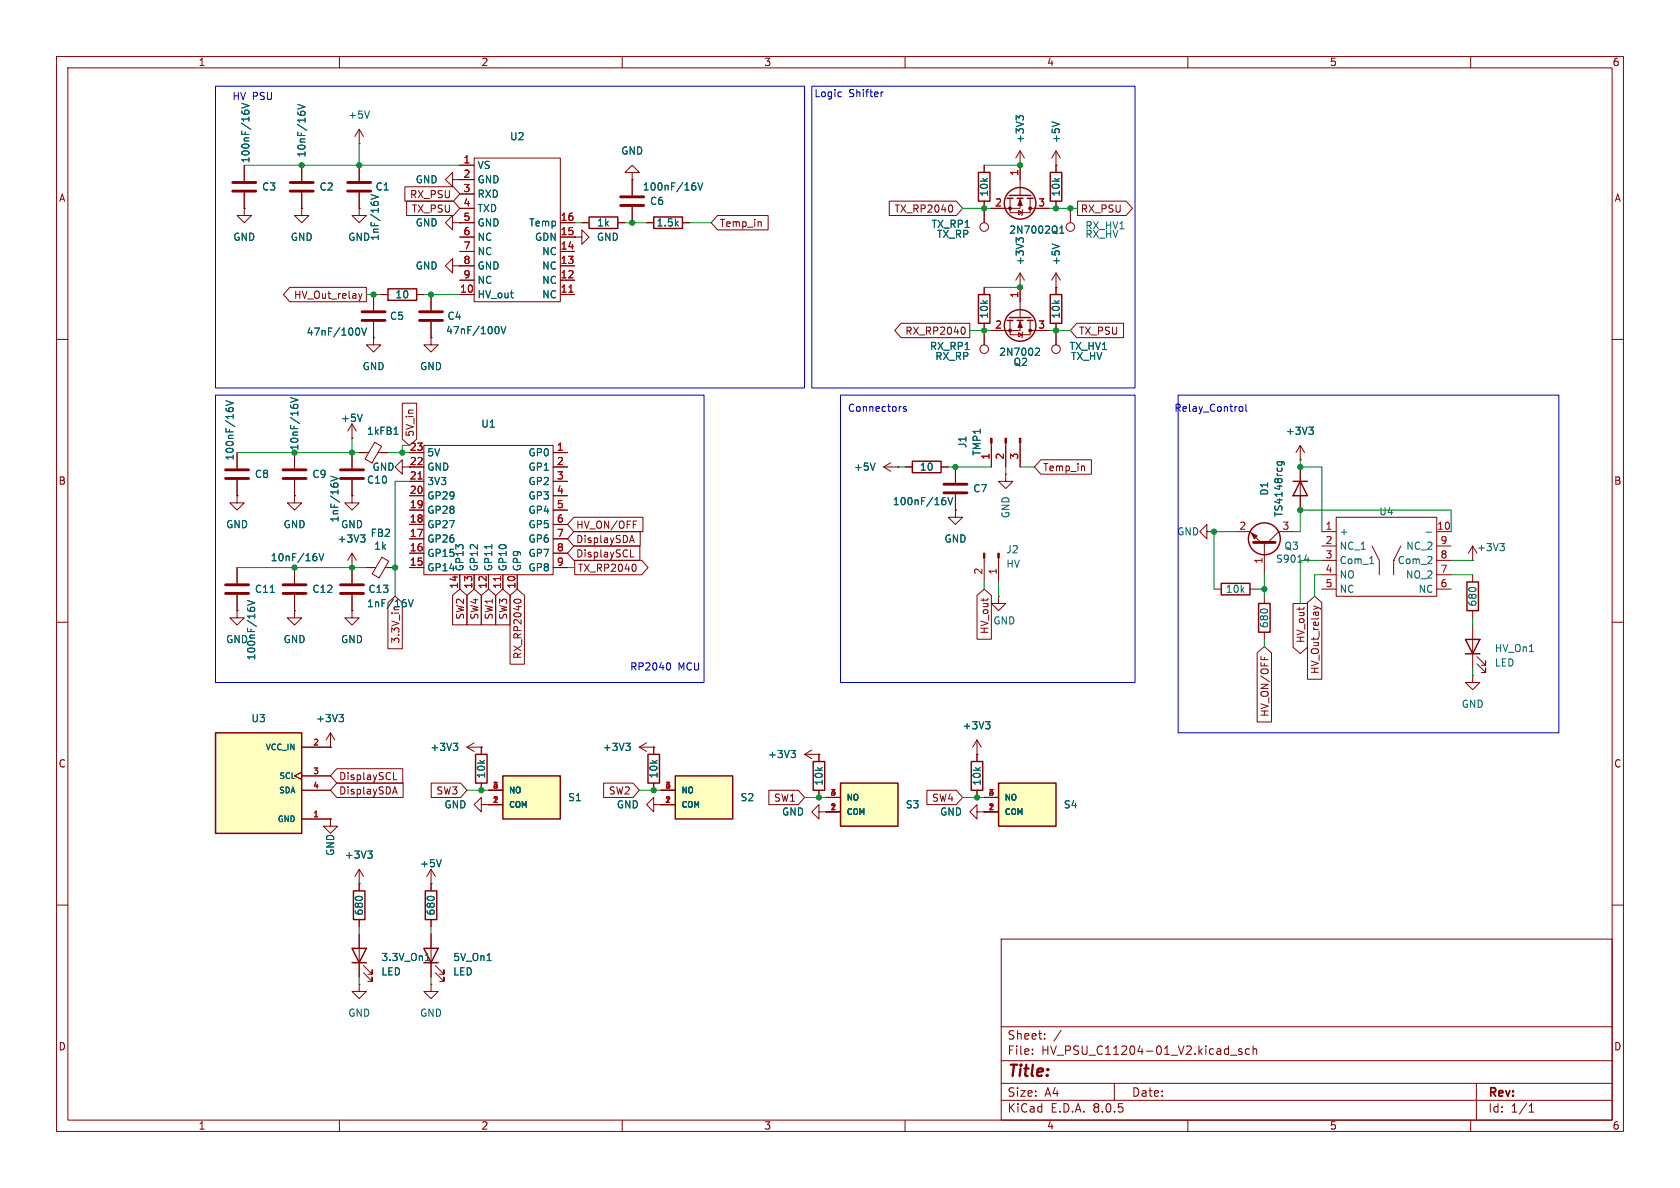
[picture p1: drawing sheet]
<svg xmlns="http://www.w3.org/2000/svg" width="297mm" height="210mm" viewBox="0 0 297 210" stroke-linecap="round" stroke-linejoin="round" font-family="sans-serif">
<g fill="none" stroke="#840000" stroke-width=".18">
<path d="M10 10h277v190h-277zM12 12h273v186h-273zM60 10v2M110 10v2M160 10v2M210 10v2M260 10v2M53.3 36.8v1.3h1.3l-1.3 1.3-1.2-1.3h1.2M53.3 36.8h.1M80 39.4v-1.3l-1.3 1.3 1.3 1.2v-1.2h1.3M81.3 39.4h.1M10 60h2"/>
<path d="M67.3 52.1h1.3M73.7 52.1h1.2M80 47v-1.3l-1.3 1.3 1.3 1.3v-1.3h1.3M81.3 47h.1M285 60h2M175.3 78.3v4.3M177.8 78.3v4.3M180.3 78.3v4.3M156.2 82.6l1.3 .7M156.2 82.6h2.5M157.5 81.8l-1.3 .8M158.7 82.6h.1"/>
<path d="M160 82.6h1.3M166.4 82.6h1.2M174 98.7v4.2M176.5 98.7v4.2M177.8 83.8v1.3h1.3l-1.3 1.3-1.3-1.3h1.3M177.8 83.8h.1M10 110h2M176.5 105.4v1.3h1.3l-1.3 1.3-1.2-1.3h1.2M176.5 105.4h.1M285 110h2M172.7 133.4v1.2M172.7 139.7v1.3"/>
<path d="M10 160h2M58.4 144.8v1.3h1.3l-1.3 1.2-1.3-1.2h1.3M58.4 144.8h.1M115.6 142.2v-1.2l-1.3 1.2 1.3 1.3v-1.3h1.2M116.8 142.2h.1M285 160h2M76.2 174v1.3h1.3l-1.3 1.2-1.3-1.2h1.3M76.2 174h.1M177 166h108v32h-108zM60 198v2M110 198v2M160 198v2"/>
<path d="M177 194.5h108M177 191.5h108M177 187.5h108M177 181.5h108M182.5 186.3v.1M182.5 185.5v.1M184.7 183.6v.1M184.7 182.8v.1M187.6 182.1l-1.3 2M197 191.5v3M210 198v2M217.5 186.5h1.2"/>
<path d="M219.5 185.5l-.3-.1-.2 .2v.2l.5 .2v.3h-.5M220.9 185.5l-.4-.1-.3 .3v.4l.1 .2h.6M221.5 185.5l.2-.1 .4 .1 .1 .9M221.5 184.9v1.5M260 198v2M261 191.5v6.5M270.3 196.6h.9M270.3 195.5l.4-.4v1.5"/>
</g>
<path d="M154.7 81.9l-.4 1.2" fill="none" stroke="#006464" stroke-width=".18"/>
<path d="M68.6 51.1h5.1v2h-5.1zM161.3 81.5h5.1v2.1h-5.1zM171.7 134.6h2v5.1h-2z" fill="none" stroke="#840000" stroke-width=".25"/>
<g fill="#840000" stroke="#840000" stroke-width=".18">
<path d="M180.2 77.5h.3v.8h-.3z"/>
<path d="M177.7 77.5h.2v.8h-.2z"/>
<path d="M175.1 77.5h.3v.8h-.3z"/>
<path d="M173.9 97.8h.2v.9h-.2z"/>
<path d="M176.4 97.8h.3v.9h-.3z"/>
</g>
<path d="M176.5 138.4h10.2v7.7h-10.2z" fill="#ffffc2"/>
<g fill="none" stroke="#840000" stroke-width=".25">
<path d="M104.1 38.4h5.1v2h-5.1zM115.6 38.4h5v2h-5zM185.7 30.5h2v5.1h-2zM173 52.1h2v5.1h-2zM178.1 56.6h1M178.4 56.1h3.8M179.8 56.6h1M181.6 56.6h1M185.7 52.1h2v5.1h-2zM114.6 133.4h2v5h-2zM143.8 134.6h2v5.1h-2zM176.5 138.4h10.2v7.7h-10.2z"/>
<circle cx="180.3" cy="57.5" r="2.79"/>
</g>
<g fill="none" stroke="#840000" stroke-width=".18">
<path d="M43.2 36.8v1.3h1.2l-1.2 1.3-1.3-1.3h1.3M43.2 36.8h.1M43.2 29.2v2.8M43.2 34v2.8M53.3 29.2v2.8M53.3 34v2.8M63.5 36.8v1.3h1.3l-1.3 1.3-1.3-1.3h1.3M63.5 36.8h.1M63.5 25.4h.1M63.5 22.9v2.5M63.5 29.2v2.8M63.5 34v2.8"/>
<path d="M63.5 22.9l-.8 1.2M63.5 22.9l.8 1.2M80 31.8v-1.3l-1.3 1.3 1.3 1.2v-1.2h3.8M81.3 39.4h2.5M81.3 29.2h2.5M81.3 34.3h2.5M81.3 36.8h2.5M83.8 27.9h15.3v25.4h-15.3zM99.1 39.4h2.5M102.9 39.4h1.2M109.2 39.4h1.3M111.8 30.5h1.2l-1.2-1.3-1.3 1.3h1.3v1.3"/>
<path d="M111.8 31.8h.1M111.8 31.8v2.7M111.8 36.6v2.8M114.3 39.4h1.3M120.6 39.4h1.3M186.7 29.2v1.3M186.7 35.6v1.2M76.2 52.1v2.8M76.2 56.9v2.8M81.3 52.1h2.5M81.3 49.5h2.5M81.3 47h2.5"/>
<path d="M81.3 44.5h2.5M81.3 41.9h2.5M99.1 52.1h2.5M99.1 49.5h2.5M99.1 47h2.5M99.1 44.5h2.5M99.1 41.9h2.5M101.6 41.9h1.3v-1.3l1.2 1.3-1.2 1.3v-1.3M101.6 41.9h.1M174 50.8v1.3M174 57.2v3.8M178.6 56.6v2.6h3.5v-2.6"/>
<path d="M180.1 58.8l.6 .4-.6 .4zM180.3 56.6v1.8h-5M180.3 50.8v5.3M180.8 58.7l-.1 .1v.8l-.1 .1M182.1 58.4h3.3M186.7 50.8h.1M186.7 48.3v3.8M186.7 57.2v3.8M186.7 48.3l-.8 1.2M186.7 48.3l.8 1.2M41.9 87.6v1.3h1.3l-1.3 1.3-1.3-1.3h1.3M41.9 87.6h.1"/>
<path d="M41.9 80v2.8M41.9 84.8v2.8M41.9 108v1.2h1.3l-1.3 1.3-1.3-1.3h1.3M41.9 108h.1M41.9 100.3v2.8M41.9 105.2v2.8M52.1 108v1.2h1.2l-1.2 1.3-1.3-1.3h1.3M52.1 108h.1M62.2 108v1.2h1.3l-1.3 1.3-1.2-1.3h1.2M62.2 108h.1M113 132.1l1.3 .7M113 132.1h2.6"/>
<path d="M114.3 131.3l-1.3 .8M115.6 132.1h.1M115.6 132.1v1.3M115.6 138.4v1.3M142.2 133.4l1.3 .7M142.2 133.4h2.6M143.5 132.6l-1.3 .8M144.8 133.4h.1M144.8 133.4v1.2M144.8 139.7v1.3M172.7 133.4h.1M172.7 130.8l-.7 1.3"/>
<path d="M172.7 130.8v2.6M172.7 130.8l.8 1.3M144.8 143.5v-1.3l-1.3 1.3 1.3 1.3v-1.3h1.2M146 143.5h.1M174 143.5h2.5M174 141h2.5"/>
<circle cx="174" cy="61.7" r=".76"/>
<circle cx="186.7" cy="61.7" r=".76"/>
</g>
<g fill="none" stroke="#840000" stroke-width=".51">
<path d="M41.1 33.8h4.1M41.1 32.3h4.1M51.3 33.8h4.1M51.3 32.3h4.1M61.5 33.8h4M61.5 32.3h4M109.7 34.8h4.1M109.7 36.3h4.1M74.2 56.6h4M74.2 55.1h4M39.9 84.6h4M39.9 83.1h4"/>
<path d="M39.9 104.9h4M39.9 103.4h4"/>
</g>
<g fill="none" stroke="#006464" stroke-width=".18">
<path d="M42.7 19.6v.2M42.7 18.3l1.3 .4-1.3 .4M43.2 19.7l.3-.2h.3l.2 .2M52.6 18.5l1.3 .4-1.3 .4M53.3 19.7h.5M65.3 19.6l-.4 1.3M65.6 34.4l1.3 .4-1.3 .4M122.7 32.3h.2M122.8 32.8l.2 .3v.3l-.2 .2M123.4 32.3l.4 1.3 .4-1.3M87.9 57.7a.79 .79 0 0 1 0 1.3M88.6 57.7l.4 1.3 .4-1.3"/>
<path d="M186 43.1l1.3 .5M39.9 72.2v.2M39.9 70.8l1.3 .5-1.3 .4M40.4 72.3l.3-.3h.3l.2 .3M183.2 61.5l.5 .1 .1 .3-.8 .9h.8M43.8 107.5v.2M43.8 106.1l1.2 .5-1.2 .4M44.2 107.6l.3-.2h.3l.2 .2M47.8 104.7h.7M110.6 131.4h.8l-.4 .5M111.2 131.9l.2 .2v.3l-.2 .3M139.8 132.7h.8l-.4 .4"/>
<path d="M140.4 133.1l.2 .3v.3l-.2 .2M174.2 127.6h.8l-.4 .5M174.8 128.1l.2 .2v.3l-.2 .2"/>
</g>
<path d="M100.6 51.7h.7" fill="none" stroke="#a90000" stroke-width=".18"/>
<g fill="#840000" stroke="#840000" stroke-width=".18">
<path d="M180.3 56.9l.4 1h-.7z"/>
<circle cx="178.6" cy="58.4" r=".25"/>
<circle cx="182.1" cy="58.4" r=".25"/>
</g>
<path d="M119.4 137.2h10.1v7.6h-10.1z" fill="#ffffc2"/>
<g fill="none" stroke="#840000" stroke-width=".25">
<path d="M173 30.5h2v5.1h-2zM178.1 35.1h1M178.4 34.5h3.8M179.8 35.1h1M181.6 35.1h1M84.1 133.4h2v5h-2zM119.4 137.2h10.1v7.6h-10.1z"/>
<circle cx="180.3" cy="35.9" r="2.79"/>
</g>
<g fill="none" stroke="#840000" stroke-width=".18">
<path d="M174 29.2v1.3M174 35.6v3.8M178.6 35.1v2.5h3.5v-2.5M180.1 37.2l.6 .4-.6 .4zM180.3 35.1v1.7h-5M180.3 29.2v5.3M180.8 37.1l-.1 .1v.8l-.1 .1M182.1 36.8h3.3M180.3 50.8h.1M180.3 48.3v2.5M180.3 48.3l-.7 1.2M180.3 48.3l.8 1.2"/>
<path d="M85.1 132.1v1.3M85.1 138.4v1.3M116.8 139.7h2.6M116.8 142.2h2.6"/>
<circle cx="174" cy="40.1" r=".76"/>
</g>
<g fill="#840000" stroke="#840000" stroke-width=".18">
<path d="M180.3 35.3l.4 1h-.7z"/>
<circle cx="178.6" cy="36.8" r=".25"/>
<circle cx="182.1" cy="36.8" r=".25"/>
</g>
<path d="M180.1 42.5l-.5-.5v.8M180.2 42.2l-.1 .1M180.9 42.2v.1" fill="none" stroke="#006464" stroke-width=".18"/>
<path d="M38.1 129.5h15.2v17.8h-15.2z" fill="#ffffc2"/>
<g fill="none" stroke="#840000" stroke-width=".25">
<path d="M215.9 103.1h5.1v2.1h-5.1zM38.1 129.5h15.2v17.8h-15.2zM62.5 157.5h2v5.1h-2z"/>
<circle cx="223.5" cy="95.2" r="2.82"/>
</g>
<g fill="none" stroke="#840000" stroke-width=".18">
<path d="M180.3 29.2h.1M180.3 26.7l-.7 1.2M180.3 26.7v2.5M180.3 26.7l.8 1.2M186.7 29.2h.1M186.7 26.7l-.8 1.2M186.7 26.7v2.5M186.7 26.7l.8 1.2M189.2 36.8v2.6M74.9 78.7h22.9v22.9h-22.9zM72.4 80h2.5M72.4 97.8h2.5"/>
<path d="M72.4 95.3h2.5M72.4 92.7h2.5M72.4 90.2h2.5M72.4 82.6h2.5M72.4 87.6h2.5M72.4 85.1h2.5M97.8 80h2.5M97.8 97.8h2.5M97.8 95.3h2.5M97.8 92.7h2.5M97.8 90.2h2.5M97.8 82.6h2.5"/>
<path d="M97.8 87.6h2.5M97.8 85.1h2.5M218.4 94h2.6l1.9 1.9M223.5 95.9v5.7M228.6 94h-2.5l-1.9 1.9M72.4 100.3h2.5M81.3 101.6v2.5M83.8 101.6v2.5M86.4 101.6v2.5M88.9 101.6v2.5M91.4 101.6v2.5M97.8 100.3h2.5"/>
<path d="M214.6 104.1h1.3M221 104.1h1.2M53.3 136.5l-1.2 .7 1.2 .6M53.3 132.1h5.1M53.3 137.2h5.1M53.3 139.7h5.1M58.4 132.1h.1M58.4 129.5l-.7 1.3M58.4 129.5v2.6M58.4 129.5l.8 1.3M82.5 132.1h2.6M82.5 132.1l1.3 .7"/>
<path d="M83.8 131.3l-1.3 .8M85.1 132.1h.1M53.3 144.8h5.1M63.5 156.2v1.3M63.5 162.6v1.2"/>
<circle cx="189.2" cy="40.1" r=".76"/>
</g>
<path d="M180.1 20.9l-.5-.4v.7M180.1 20.7l.3-.2h.3l.2 .2M186 21.5l1.3 .5M86.9 96.3v.7M230.7 99h.7M231.3 98.5v.9M59.9 126.3h.8l-.4 .5M60.5 126.8l.2 .2v.3l-.2 .3M80.1 131.4h.8l-.4 .5M80.7 131.9l.2 .2v.3l-.2 .3" fill="none" stroke="#006464" stroke-width=".18"/>
<path d="M73.9 84.7h.7M88.5 101.9v.7" fill="none" stroke="#a90000" stroke-width=".18"/>
<path d="M221.6 95.9h3.8" fill="none" stroke="#840000" stroke-width=".51"/>
<path d="M221.2 94.2l1 .5-.5 .6z" fill="#840000" stroke="#840000" stroke-width=".18"/>
<path d="M148.6 138.4h10.1v7.7h-10.1z" fill="#ffffc2"/>
<path d="M228.6 85.1h2.5M229.9 85.1l1.2 2.5h-2.5zM148.6 138.4h10.1v7.7h-10.1z" fill="none" stroke="#840000" stroke-width=".25"/>
<g fill="none" stroke="#840000" stroke-width=".18">
<path d="M66 59.7v1.3h1.3l-1.3 1.2-1.2-1.2h1.2M66 59.7h.1M66 52.1v2.8M66 56.9v2.8M76.2 59.7v1.3h1.3l-1.3 1.2-1.3-1.2h1.3M76.2 59.7h.1M62.2 77.5h.1M62.2 74.9l-.7 1.3M62.2 74.9v2.6M62.2 74.9l.8 1.3M66.2 78.2l1.3 .7-1.7 2.9-1.3-.7zM229.9 78.7l-.8 1.3"/>
<path d="M229.9 78.7v2.6M229.9 78.7l.7 1.3M52.1 87.6v1.3h1.2l-1.2 1.3-1.3-1.3h1.3M52.1 87.6h.1M52.1 80v2.8M52.1 84.8v2.8M62.2 87.6v1.3h1.3l-1.3 1.3-1.2-1.3h1.2M62.2 87.6h.1M62.2 80v2.8M62.2 84.8v2.8M62.2 97.8v5.3M62.2 97.8l-.7 1.3"/>
<path d="M62.2 97.8l.8 1.3M63.5 80h1.7M66.8 80h1.8M67.5 98.5l1.2 .7-1.7 3-1.2-.8zM71.1 82.6v-1.3l-1.3 1.3 1.3 1.2v-1.2h1.3M213.4 94v-1.3l-1.3 1.3 1.3 1.3v-1.3h1.2M214.6 94h.1M229.9 81.3h.1M229.9 82.6v7.6M52.1 100.3v2.8M52.1 105.2v2.8M62.2 100.3h.1"/>
<path d="M62.2 105.2v2.8M64.8 100.3h1.6M68.1 100.3h1.7M85.1 142.2v-1.2l-1.3 1.2 1.3 1.3v-1.3h1.3M86.4 142.2h.1M146 143.5h2.6M146 141h2.6"/>
</g>
<g fill="none" stroke="#006464" stroke-width=".18">
<path d="M63.3 58a.79 .79 0 0 1 0 1.3M63.9 58l.5 1.3 .4-1.3M51.4 70.3l1.2 .4-1.2 .4M52 71.5h.5M64 73.2l-.4 1.3M231.4 75.5h.8l-.5 .5M231.9 76l.3 .2v.3l-.3 .3M56 98.5v.5M56.4 97.9l.4 1.2 .4-1.2M58.5 84.2l1.3 .4-1.3 .4M63.7 94.6h.8l-.4 .4M64.3 95l.2 .3v.3l-.2 .2"/>
<path d="M225.8 81.6h1l.3 .3-.1 .3M225.9 81.6l-.1 .4 .2 .2 .6-.1v-.5M72.2 106l.4 1.3 .4-1.3"/>
</g>
<path d="M64 56.6h4.1M64 55.1h4.1M50 84.6h4.1M50 83.1h4.1M60.2 84.6h4.1M60.2 83.1h4.1M50 104.9h4.1M50 103.4h4.1M60.2 104.9h4.1M60.2 103.4h4.1" fill="none" stroke="#840000" stroke-width=".51"/>
<path d="M88.9 137.2h10.2v7.6h-10.2z" fill="#ffffc2"/>
<path d="M222.5 106.7h2v5.1h-2zM259.1 113h2.5l-1.3 2.6zM259.1 115.6h2.5M259.3 102.9h2.1v5.1h-2.1zM88.9 137.2h10.2v7.6h-10.2zM75.2 157.5h2v5.1h-2zM62.2 167.6h2.6l-1.3 2.6zM62.2 170.2h2.6M74.9 167.6h2.6l-1.3 2.6zM74.9 170.2h2.6" fill="none" stroke="#840000" stroke-width=".25"/>
<g fill="none" stroke="#840000" stroke-width=".18">
<path d="M43.2 36.8h.1M43.2 29.2v2.8M43.2 34v2.8M53.3 36.8h.1M53.3 29.2v2.8M53.3 34v2.8M63.5 36.8h.1M63.5 29.2v2.8M63.5 34v2.8M71.6 33h8.6l1.1 1.3-1.1 1.3h-8.6zM71.9 35.6h8.3l1.1 1.2-1.1 1.3h-8.3zM81.3 39.4h.1"/>
<path d="M81.3 39.4h2.5M81.3 29.2h2.5M81.3 31.8h2.5M81.3 34.3h2.5M81.3 36.8h2.5M99.1 39.4h2.5M102.9 39.4h1.2M109.2 39.4h1.3M111.8 31.8h.1M111.8 31.8v2.7M111.8 36.6v2.8M114.3 39.4h1.3"/>
<path d="M120.6 39.4h1.3M126.8 38.1h9v2.5h-9l-1.1-1.2zM134.5 39.3l.1 .7M157.2 35.6h11.9l1.1 1.2-1.1 1.3h-11.9zM168.1 36.2a.79 .79 0 0 1 0 1.3M174 29.2v1.3M174 35.6v3.8M175.3 36.8h2.5M180.3 29.2h.1M180.3 29.2v2.6M182.9 36.8h2.5M186.7 29.2h.1"/>
<path d="M186.7 29.2v1.3M186.7 35.6v1.2M190.5 35.6h8.6l1.1 1.2-1.1 1.3h-8.6zM51.2 50.8h13.6v2.5h-13.6l-1.1-1.2zM63.4 51.9l.3 .8M63.7 52.7l-.2 .4M64 51.9l-.3 .8M66 59.7h.1M66 52.1v2.8M66 56.9v2.8M67.3 52.1h1.3M73.7 52.1h1.2"/>
<path d="M76.2 59.7h.1M76.2 52.1v2.8M76.2 56.9v2.8M81.3 47h.1M81.3 52.1h2.5M81.3 49.5h2.5M81.3 47h2.5M81.3 44.5h2.5M81.3 41.9h2.5M99.1 52.1h2.5M99.1 49.5h2.5M99.1 47h2.5"/>
<path d="M99.1 44.5h2.5M99.1 41.9h2.5M101.6 41.9h.1M159.3 57.1h12.1v2.6h-12.1l-1.1-1.3zM170.2 57.8a.68 .68 0 0 1 .4 .7 .68 .68 0 0 1-.4 .6M174 50.8v1.3M174 57.2v3.8M175.3 58.4h2.5M180.3 50.8h.1M180.3 50.8v2.5M182.9 58.4h2.5M186.7 50.8h.1"/>
<path d="M186.7 50.8v1.3M186.7 57.2v3.8M190.3 57.1h8.3v2.6h-8.3l-1.1-1.3zM62.2 77.5h.1M71.1 71.3h2.6v6.3l-1.3 1.1-1.3-1.1zM175.3 78.7v3.9M177.8 78.7v3.9M180.3 78.7v3.9M41.9 87.6h.1M41.9 80v2.8M41.9 84.8v2.8M52.1 87.6h.1"/>
<path d="M52.1 80v2.8M52.1 84.8v2.8M62.2 87.6h.1M62.2 80v2.8M62.2 84.8v2.8M63.5 80h1.3M67.3 80h1.3M72.4 80h2.5M72.4 97.8h2.5M72.4 95.3h2.5M72.4 92.7h2.5M72.4 90.2h2.5"/>
<path d="M72.4 82.6h2.5M72.4 87.6h2.5M72.4 85.1h2.5M97.8 80h2.5M97.8 97.8h2.5M97.8 95.3h2.5M97.8 92.7h2.5M97.8 90.2h2.5M97.8 82.6h2.5M97.8 87.6h2.5M97.8 85.1h2.5M101.4 91.4h12.3v2.6h-12.3l-1.1-1.3z"/>
<path d="M101.4 94h11.8v2.5h-11.8l-1.1-1.2zM101.4 96.5h11.7v2.6h-11.7l-1.1-1.3zM101.6 99.1h11.9l1.1 1.2-1.1 1.3h-11.9zM111.4 95.6h.6M111.5 98.5h.6M111.7 94.7l.4 1.2M112 92.1h.6M112.2 99.7a.79 .79 0 0 1 0 1.3M158.7 82.6h.1M160 82.6h1.3M166.4 82.6h1.2M168.9 90.2v1.2h1.3l-1.3 1.3-1.3-1.3h1.3"/>
<path d="M168.9 90.2h.1M168.9 82.6v2.7M168.9 87.4v2.8M184 81.3h8.9v2.5h-8.9l-1.1-1.2zM191.7 82.4v.8M229.9 81.3h.1M229.9 82.6v2.5M229.9 87.6v2.6M233.7 94h2.5M233.7 96.5h2.5M233.7 99.1h2.5M236.2 91.4h17.8v14h-17.8z"/>
<path d="M242.6 96.5l1.2 2.6v2.5M246.4 99.1h.1M247.6 96.5l-1.2 2.6v2.5M254 94h2.5M254 96.5h2.5M254 99.1h2.5M260.3 99.1h.1M260.3 96.5l-.7 1.3M260.3 96.5v2.6M260.3 96.5l.8 1.3M41.9 108h.1M41.9 100.3v2.8"/>
<path d="M41.9 105.2v2.8M52.1 108h.1M52.1 100.3v2.8M52.1 105.2v2.8M62.2 100.3h.1M62.2 108h.1M62.2 100.3v2.8M62.2 105.2v2.8M64.8 100.3h1.2M68.6 106.5l1.2-1.1 1.3 1.1v8.2h-2.5zM68.6 100.3h1.2M72.4 100.3h2.5"/>
<path d="M80 105.3l1.3-1.2 1.3 1.2v5.2h-2.6zM81.3 101.6v2.5M82.5 105.3l1.3-1.2 1.3 1.2v5.2h-2.6zM83.8 101.6v2.5M85.1 105.3l1.3-1.2 1.2 1.2v5.2h-2.5zM86.4 101.6v2.5M87.6 105.3l1.3-1.2 1.3 1.2v5.2h-2.6zM88.9 101.6v2.5M90.2 105.3l1.2-1.2 1.3 1.2v12.1h-2.5zM90.8 106.3a.68 .68 0 0 1 .7-.4 .68 .68 0 0 1 .6 .4M91.4 101.6v2.5M97.8 100.3h2.5"/>
<path d="M172.7 105.3l1.3-1.2 1.3 1.2v7.7h-2.6zM222.2 115.4l1.3-1.1 1.3 1.1v12.2h-2.6zM222.9 116v.6M223.5 105.4v1.3M223.5 111.8v1.2M228.6 106.7h2.5v7.7l-1.2 1.1-1.3-1.1zM231.1 106.5l1.3-1.1 1.3 1.1v13.6h-2.6zM232.2 107.1l.9 .3M233.1 107.4l-.9 .3M233.1 107.4l.3 .2M233.7 101.6h2.5M233.7 104.1h2.5"/>
<path d="M254 101.6h2.5M254 104.1h2.5M260.3 119.4v1.3h1.3l-1.3 1.2-1.2-1.2h1.2M260.3 119.4h.1M260.3 101.6v1.3M260.3 108v1.2M260.3 110.5v7.6M261.1 117.3l1.5 1.6v-.8v.8h-.7M261.1 116.1l1.5 1.5v-.8v.8h-.7M53.3 136.5l-1.2 .7 1.2 .6M53.3 139.7h5.1M53.3 132.1h5.1"/>
<path d="M53.3 137.2h5.1M58.4 132.1h.1M59.5 135.9h11.7v2.5h-11.7l-1.1-1.2zM59.5 138.4h11.8v2.6h-11.8l-1.1-1.3zM69.6 137.8h.6M69.8 139.1l.4 1.3M76.2 138.4h5.2l1.1 1.3-1.1 1.3h-5.2zM85.1 132.1h.1M85.1 132.1v1.3M85.1 138.4v1.3M86.4 139.7h2.5M106.7 138.4h5.2l1.1 1.3-1.1 1.3h-5.2z"/>
<path d="M115.6 132.1h.1M115.6 132.1v1.3M115.6 138.4v1.3M116.8 139.7h2.6M135.9 139.7h5.2l1.1 1.3-1.1 1.2h-5.2zM144.8 133.4h.1M144.8 133.4v1.2M144.8 139.7v1.3M163.9 139.7h5.2l1.1 1.3-1.1 1.2h-5.2zM172.7 133.4h.1M172.7 133.4v1.2M172.7 139.7v1.3"/>
<path d="M53.3 144.8h5.1M58.4 144.8h.1M63.5 156.2h.1M63.5 153.7l-.8 1.2M63.5 153.7v3.8M63.5 153.7l.8 1.2M69.5 140h.6M76.2 156.2h.1M76.2 153.7l-.8 1.2M76.2 153.7v3.8M76.2 153.7l.8 1.2M86.4 142.2h.1"/>
<path d="M86.4 142.2h2.5M116.8 142.2h.1M116.8 142.2h2.6M146 143.5h.1M146 143.5h2.6M146 141h2.6M172.7 143.5v-1.3l-1.3 1.3 1.3 1.3v-1.3h1.3M174 143.5h.1M174 143.5h2.5M174 141h2.5M63.5 174v1.3h1.3l-1.3 1.2-1.3-1.2h1.3M63.5 174h.1"/>
<path d="M63.5 162.6v1.2M63.5 165.1v7.6M64.3 172l1.5 1.5v-.8v.8h-.8M64.3 170.7l1.5 1.5v-.7v.7h-.8M76.2 162.6v1.2M76.2 165.1v7.6M77 172l1.5 1.5v-.8v.8h-.8M77 170.7l1.5 1.5v-.7v.7h-.8"/>
</g>
<g fill="none" stroke="#006464" stroke-width=".18">
<path d="M42.7 19.6v.2M42.7 18.3l1.3 .4-1.3 .4M43.2 19.7l.3-.2h.3l.2 .2M52.6 18.5l1.3 .4-1.3 .4M53.3 19.7h.5M65.6 34.4l1.3 .4-1.3 .4M122.7 32.3h.2M122.8 32.8l.2 .3v.3l-.2 .2M123.4 32.3l.4 1.3 .4-1.3M180.1 20.9l-.5-.4v.7M180.1 20.7l.3-.2h.3l.2 .2M186 21.5l1.3 .5"/>
<path d="M63.3 58a.79 .79 0 0 1 0 1.3M63.9 58l.5 1.3 .4-1.3M87.9 57.7a.79 .79 0 0 1 0 1.3M88.6 57.7l.4 1.3 .4-1.3M180.1 42.5l-.5-.5v.8M180.2 42.2l-.1 .1M180.9 42.2v.1M186 43.1l1.3 .5M39.9 72.2v.2M39.9 70.8l1.3 .5-1.3 .4M40.4 72.3l.3-.3h.3l.2 .3M51.4 70.3l1.2 .4-1.2 .4"/>
<path d="M52 71.5h.5M64 73.2l-.4 1.3M183.2 61.5l.5 .1 .1 .3-.8 .9h.8M231.4 75.5h.8l-.5 .5M231.9 76l.3 .2v.3l-.3 .3M56 98.5v.5M56.4 97.9l.4 1.2 .4-1.2M58.5 84.2l1.3 .4-1.3 .4M63.7 94.6h.8l-.4 .4M64.3 95l.2 .3v.3l-.2 .2M86.9 96.3v.7M154.7 81.9l-.4 1.2"/>
<path d="M166.9 88h.2M167 88.4l.2 .3v.3l-.2 .2M167.6 88l.4 1.2 .4-1.2M225.8 81.6h1l.3 .3-.1 .3M225.9 81.6l-.1 .4 .2 .2 .6-.1v-.5M242.1 99.6h.8M252.1 94.1h1M265.2 96.1h.8l-.5 .5M265.7 96.6l.3 .2v.3l-.3 .3M43.8 107.5v.2M43.8 106.1l1.2 .5-1.2 .4M44.2 107.6l.3-.2h.3l.2 .2"/>
<path d="M47.8 104.7h.7M72.2 106l.4 1.3 .4-1.3M59.9 126.3h.8l-.4 .5M60.5 126.8l.2 .2v.3l-.2 .3M80.1 131.4h.8l-.4 .5M80.7 131.9l.2 .2v.3l-.2 .3M110.6 131.4h.8l-.4 .5M111.2 131.9l.2 .2v.3l-.2 .3M139.8 132.7h.8l-.4 .4M140.4 133.1l.2 .3v.3l-.2 .2M174.2 127.6h.8l-.4 .5M174.8 128.1l.2 .2v.3l-.2 .2"/>
<path d="M65 150.4h.8l-.4 .5M65.6 150.9l.2 .3v.3l-.2 .2M78 152l-.4 1.2M75.2 169.8h.7M75.5 168.7l.1-.2v1.3M86.1 169.8h.7"/>
</g>
<path d="M166.9 87.1h4M166.9 85.6h4" fill="none" stroke="#840000" stroke-width=".51"/>
<path d="M38.1 15.2h104.1v53.4h-104.1zM143.5 15.2h57.2v53.4h-57.2zM148.6 16.2l.2 .1M148.8 17l-.2 .1M156.1 16.2l-.3 .3M38.1 69.9h86.4v50.8h-86.4zM148.6 69.9h52.1v50.8h-52.1zM160.2 71.9h-.3l-.2 .2 .1 .1 .4 .2v.3h-.5M208.3 69.9h67.3v59.6h-67.3zM219.2 71.9h.3l.2 .2-.1 .6h-.4M220.3 71.4v1.1l.1 .2M118.2 117.2a.79 .79 0 0 1 0 1.2" fill="none" stroke="#0000c2" stroke-width=".18"/>
<g fill="none" stroke="#009600" stroke-width=".18">
<path d="M43.2 29.2h38.1M63.5 25.4v3.8M101.6 39.4h1.3M110.5 39.4h3.8M121.9 39.4h3.8M170.2 36.8h5.1M174 29.2h6.3M185.4 36.8h5.1M64.8 52.1h2.5M74.9 52.1h6.4M171.4 58.4h3.9M174 50.8h6.3"/>
<path d="M185.4 58.4h3.8M62.2 77.5v2.5M72.4 78.7h-1.3v1.3M41.9 80h21.6M68.6 80h3.8M72.4 85.1h-2.6v20.3M158.7 82.6h1.3M167.6 82.6h7.7M177.8 82.6v1.2M180.3 82.6h2.6M218.4 94h-3.8v10.1M228.6 94h1.3v-3.8h26.6v3.8"/>
<path d="M229.9 81.3v1.3h3.8v11.4M233.7 99.1h-3.8v7.6M256.5 99.1h3.8M41.9 100.3h22.9M100.3 100.3h1.3M174 102.9v1.2M176.5 102.9v2.5M222.2 104.1h1.3M223.5 101.6v3.8M223.5 113v1.3M233.7 101.6h-1.3v3.8M256.5 101.6h3.8"/>
<path d="M260.3 109.2v1.3M260.3 118.1v1.3M82.5 139.7h3.9M113 139.7h3.8M142.2 141h3.8M170.2 141h3.8M63.5 163.8v1.3M63.5 172.7v1.3M76.2 163.8v1.3M76.2 172.7v1.3"/>
</g>
<path d="M100.6 51.7h.7M73.9 84.7h.7M88.5 101.9v.7" fill="none" stroke="#a90000" stroke-width=".18"/>
<g fill="#009600" stroke="#009600" stroke-width=".18">
<circle cx="53.3" cy="29.2" r=".46"/>
<circle cx="111.8" cy="39.4" r=".46"/>
<circle cx="63.5" cy="29.2" r=".46"/>
<circle cx="189.2" cy="36.8" r=".46"/>
<circle cx="186.7" cy="36.8" r=".46"/>
<circle cx="174" cy="36.8" r=".46"/>
<circle cx="180.3" cy="50.8" r=".46"/>
<circle cx="180.3" cy="29.2" r=".46"/>
<circle cx="214.6" cy="94" r=".46"/>
<circle cx="229.9" cy="82.6" r=".46"/>
<circle cx="229.9" cy="90.2" r=".46"/>
<circle cx="223.5" cy="104.1" r=".46"/>
<circle cx="144.8" cy="141" r=".46"/>
<circle cx="115.6" cy="139.7" r=".46"/>
<circle cx="85.1" cy="139.7" r=".46"/>
<circle cx="52.1" cy="100.3" r=".46"/>
<circle cx="52.1" cy="80" r=".46"/>
<circle cx="66" cy="52.1" r=".46"/>
<circle cx="76.2" cy="52.1" r=".46"/>
<circle cx="62.2" cy="100.3" r=".46"/>
<circle cx="69.8" cy="100.3" r=".46"/>
<circle cx="71.1" cy="80" r=".46"/>
<circle cx="62.2" cy="80" r=".46"/>
<circle cx="186.7" cy="58.4" r=".46"/>
<circle cx="174" cy="58.4" r=".46"/>
<circle cx="168.9" cy="82.6" r=".46"/>
<circle cx="172.7" cy="141" r=".46"/>
</g>
<text font-size="2.8" fill="#840000" x="178" y="190.9">Title:</text>
<g font-size="2.1" fill="#840000">
<text x="178" y="184">Sheet:</text>
<text x="178" y="186.7">File:</text>
<text x="184.1" y="186.7">HV_PSU_C11204-01_V2.kicad_sch</text>
<text x="178" y="196.9">KiCad</text>
<text x="178" y="194.1">Size:</text>
<text x="184.7" y="194.1">A4</text>
<text x="185.7" y="196.9">E.D.A.</text>
<text x="193.3" y="196.9">8.0.5</text>
<text x="200" y="194.1">Date:</text>
<text x="263" y="194.3">Rev:</text>
<text x="263" y="196.9">Id:</text>
<text x="267.1" y="196.9">1/1</text>
</g>
<g font-size="1.8" fill="#840000">
<text x="35" y="11.9">1</text>
<text x="85" y="11.9">2</text>
<text x="135" y="11.9">3</text>
<text x="185" y="11.9">4</text>
<text x="235" y="11.9">5</text>
<text x="285" y="11.9">6</text>
<text x="10.3" y="35.9">A</text>
<text x="72.4" y="35.2">RX_PSU</text>
<text x="285.3" y="35.9">A</text>
<text x="72.7" y="37.8">TX_PSU</text>
<text x="127.2" y="40.3">Temp_in</text>
<text x="158" y="37.8">TX_RP2040</text>
<text x="191" y="37.8">RX_PSU</text>
<text x="51.9" y="53">HV_Out_relay</text>
<text x="159.9" y="59.4">RX_RP2040</text>
<text x="190.7" y="59.4">TX_PSU</text>
<text x="73.3" y="77.3" transform="rotate(-90 73.3 77.3)">5V_in</text>
<text x="184.3" y="83.5">Temp_in</text>
<text x="10.3" y="85.9">B</text>
<text x="285.3" y="85.9">B</text>
<text x="101.8" y="93.7">HV_ON/OFF</text>
<text x="101.8" y="96.2">DisplaySDA</text>
<text x="101.8" y="98.7">DisplaySCL</text>
<text x="102.1" y="101.3">TX_RP2040</text>
<text x="70.8" y="113.9" transform="rotate(-90 70.8 113.9)">3.3V_in</text>
<text x="82.2" y="109.6" transform="rotate(-90 82.2 109.6)">SW2</text>
<text x="84.8" y="109.6" transform="rotate(-90 84.8 109.6)">SW4</text>
<text x="87.3" y="109.6" transform="rotate(-90 87.3 109.6)">SW1</text>
<text x="89.9" y="109.6" transform="rotate(-90 89.9 109.6)">SW3</text>
<text x="174.9" y="112.2" transform="rotate(-90 174.9 112.2)">HV_out</text>
<text x="230.8" y="113.8" transform="rotate(-90 230.8 113.8)">HV_out</text>
<text x="92.4" y="116.6" transform="rotate(-90 92.4 116.6)">RX_RP2040</text>
<text x="233.4" y="119.3" transform="rotate(-90 233.4 119.3)">HV_Out_relay</text>
<text x="224.5" y="126.8" transform="rotate(-90 224.5 126.8)">HV_ON/OFF</text>
<text x="10.3" y="135.9">C</text>
<text x="285.3" y="135.9">C</text>
<text x="59.8" y="138.1">DisplaySCL</text>
<text x="59.8" y="140.7">DisplaySDA</text>
<text x="77" y="140.7">SW3</text>
<text x="107.5" y="140.7">SW2</text>
<text x="136.7" y="141.9">SW1</text>
<text x="164.7" y="141.9">SW4</text>
<text x="10.3" y="185.9">D</text>
<text x="285.3" y="185.9">D</text>
<text x="35" y="199.9">1</text>
<text x="85" y="199.9">2</text>
<text x="135" y="199.9">3</text>
<text x="185" y="199.9">4</text>
<text x="235" y="199.9">5</text>
<text x="285" y="199.9">6</text>
</g>
<g font-size="1.8" fill="#0000c2">
<text x="41" y="17.9">HV PSU</text>
<text x="143.9" y="17.4">Logic</text>
<text x="150.1" y="17.4">Shifter</text>
<text x="149.8" y="73">Connectors</text>
<text x="207.5" y="73">Relay_Control</text>
<text x="111.3" y="118.7">RP2040</text>
<text x="119.9" y="118.7">MCU</text>
</g>
<g font-size="1.8" fill="#006464">
<text x="61.5" y="21.2">+5V</text>
<text x="44.3" y="28.9" transform="rotate(-90 44.3 28.9)">100nF/16V</text>
<text x="54.2" y="27.9" transform="rotate(-90 54.2 27.9)">10nF/16V</text>
<text x="90.1" y="25">U2</text>
<text x="109.7" y="27.5">GND</text>
<text x="181.2" y="25.4" transform="rotate(-90 181.2 25.4)">+3V3</text>
<text x="187.6" y="25.4" transform="rotate(-90 187.6 25.4)">+5V</text>
<text x="46.2" y="33.9">C3</text>
<text x="56.4" y="33.9">C2</text>
<text x="66.3" y="33.9">C1</text>
<text x="73.4" y="32.6">GND</text>
<text x="84.3" y="30.1">VS</text>
<text x="84.3" y="32.6">GND</text>
<text x="84.3" y="35.2">RXD</text>
<text x="113.5" y="33.9">100nF/16V</text>
<text x="174.9" y="34.8" transform="rotate(-90 174.9 34.8)">10k</text>
<text x="187.6" y="34.8" transform="rotate(-90 187.6 34.8)">10k</text>
<text x="73.4" y="40.2">GND</text>
<text x="84.3" y="37.7">TXD</text>
<text x="84.3" y="40.2">GND</text>
<text x="93.5" y="40.2">Temp</text>
<text x="105.5" y="40.2">1k</text>
<text x="114.8" y="36.4">C6</text>
<text x="116" y="40.2">1.5k</text>
<text x="164.6" y="40.5">TX_RP1</text>
<text x="178.3" y="41.5">2N7002 Q1</text>
<text x="191.8" y="40.7">RX_HV1</text>
<text x="41.1" y="42.8">GND</text>
<text x="51.3" y="42.8">GND</text>
<text x="61.5" y="42.8">GND</text>
<text x="67.2" y="42.7" transform="rotate(-90 67.2 42.7)">1nF/16V</text>
<text x="73.4" y="47.9">GND</text>
<text x="84.3" y="42.8">NC</text>
<text x="84.3" y="45.3">NC</text>
<text x="84.3" y="47.9">GND</text>
<text x="94.5" y="42.8">GDN</text>
<text x="95.7" y="47.9">NC</text>
<text x="95.7" y="45.3">NC</text>
<text x="105.4" y="42.8">GND</text>
<text x="165.6" y="42.3">TX_RP</text>
<text x="181.2" y="47" transform="rotate(-90 181.2 47)">+3V3</text>
<text x="187.6" y="47" transform="rotate(-90 187.6 47)">+5V</text>
<text x="191.8" y="42.3">RX_HV</text>
<text x="69.8" y="52.9">10</text>
<text x="84.3" y="52.9">HV_out</text>
<text x="84.3" y="50.4">NC</text>
<text x="95.7" y="52.9">NC</text>
<text x="95.7" y="50.4">NC</text>
<text x="54.1" y="59.5">47nF/100V</text>
<text x="68.8" y="56.7">C5</text>
<text x="78.7" y="59.3">47nF/100V</text>
<text x="79" y="56.7">C4</text>
<text x="174.9" y="56.4" transform="rotate(-90 174.9 56.4)">10k</text>
<text x="187.6" y="56.4" transform="rotate(-90 187.6 56.4)">10k</text>
<text x="64" y="65.6">GND</text>
<text x="74.2" y="65.6">GND</text>
<text x="164.3" y="62.1">RX_RP1</text>
<text x="165.3" y="63.9">RX_RP</text>
<text x="176.5" y="63.1">2N7002</text>
<text x="179.1" y="64.9">Q2</text>
<text x="189" y="62.1">TX_HV1</text>
<text x="189.2" y="63.9">TX_HV</text>
<text x="60.2" y="74.8">+5V</text>
<text x="64.8" y="77.1">1kFB1</text>
<text x="85" y="75.8">U1</text>
<text x="227.2" y="77.1">+3V3</text>
<text x="41.5" y="81.5" transform="rotate(-90 41.5 81.5)">100nF/16V</text>
<text x="52.9" y="79.7" transform="rotate(-90 52.9 79.7)">10nF/16V</text>
<text x="65.8" y="83.4">GND</text>
<text x="75.4" y="83.4">GND</text>
<text x="75.4" y="80.9">5V</text>
<text x="93.3" y="80.9">GP0</text>
<text x="93.3" y="83.4">GP1</text>
<text x="150.9" y="83.4">+5V</text>
<text x="162.5" y="83.4">10</text>
<text x="171" y="79.3" transform="rotate(-90 171 79.3)">J1</text>
<text x="173.6" y="80.7" transform="rotate(-90 173.6 80.7)">TMP1</text>
<text x="45" y="84.7">C8</text>
<text x="55.1" y="84.7">C9</text>
<text x="64.8" y="85.7">C10</text>
<text x="75.4" y="88.5">GP29</text>
<text x="75.4" y="86">3V3</text>
<text x="93.3" y="86">GP2</text>
<text x="93.3" y="88.5">GP3</text>
<text x="157.7" y="89.5">100nF/16V</text>
<text x="172" y="87.2">C7</text>
<text x="224.4" y="87.7" transform="rotate(-90 224.4 87.7)">D1</text>
<text x="39.9" y="93.6">GND</text>
<text x="50" y="93.6">GND</text>
<text x="60" y="92.4" transform="rotate(-90 60 92.4)">1nF/16V</text>
<text x="60.2" y="93.6">GND</text>
<text x="65.4" y="95.1">FB2</text>
<text x="75.4" y="93.6">GP27</text>
<text x="75.4" y="91">GP28</text>
<text x="93.3" y="91">GP4</text>
<text x="93.3" y="93.6">GP5</text>
<text x="178.7" y="91.7" transform="rotate(-90 178.7 91.7)">GND</text>
<text x="208" y="94.8">GND</text>
<text x="226.9" y="91.5" transform="rotate(-90 226.9 91.5)">TS4148rcg</text>
<text x="236.7" y="94.8">+</text>
<text x="243.7" y="91.3">U4</text>
<text x="47.8" y="99.4">10nF/16V</text>
<text x="59.6" y="96.1">+3V3</text>
<text x="66.1" y="97.4">1k</text>
<text x="75.4" y="101.2">GP14</text>
<text x="75.4" y="98.7">GP15</text>
<text x="75.4" y="96.1">GP26</text>
<text x="82.1" y="101.1" transform="rotate(-90 82.1 101.1)">GP13</text>
<text x="84.7" y="101.1" transform="rotate(-90 84.7 101.1)">GP12</text>
<text x="87.2" y="101.1" transform="rotate(-90 87.2 101.1)">GP11</text>
<text x="89.8" y="101.1" transform="rotate(-90 89.8 101.1)">GP10</text>
<text x="92.3" y="101.1" transform="rotate(-90 92.3 101.1)">GP9</text>
<text x="93.3" y="96.1">GP6</text>
<text x="93.3" y="98.7">GP7</text>
<text x="93.3" y="101.2">GP8</text>
<text x="166.9" y="96.1">GND</text>
<text x="177.8" y="98">J2</text>
<text x="177.8" y="100.6">HV</text>
<text x="225.5" y="99.7">S9014</text>
<text x="227" y="97.4">Q3</text>
<text x="236.7" y="97.4">NC_1</text>
<text x="236.7" y="99.9">Com_1</text>
<text x="247" y="99.9">Com_2</text>
<text x="248.5" y="97.4">NC_2</text>
<text x="261" y="97.6">+3V3</text>
<text x="45" y="105">C11</text>
<text x="55.1" y="105">C12</text>
<text x="64.8" y="107.5">1nF/16V</text>
<text x="65" y="105">C13</text>
<text x="216.6" y="105">10k</text>
<text x="236.7" y="102.5">NO</text>
<text x="236.7" y="105">NC</text>
<text x="248.5" y="102.5">NO_2</text>
<text x="250.7" y="105">NC</text>
<text x="261.2" y="107.3" transform="rotate(-90 261.2 107.3)">680</text>
<text x="39.9" y="113.9">GND</text>
<text x="50" y="113.9">GND</text>
<text x="60.2" y="113.9">GND</text>
<text x="175.5" y="110.6">GND</text>
<text x="224.4" y="111.1" transform="rotate(-90 224.4 111.1)">680</text>
<text x="45.3" y="116.8" transform="rotate(-90 45.3 116.8)">100nF/16V</text>
<text x="264.2" y="115.5">HV_On1</text>
<text x="264.2" y="118">LED</text>
<text x="258.3" y="125.3">GND</text>
<text x="44.3" y="127.9">U3</text>
<text x="55.8" y="127.9">+3V3</text>
<text x="170.1" y="129.1">+3V3</text>
<text x="76" y="132.9">+3V3</text>
<text x="86" y="137.7" transform="rotate(-90 86 137.7)">10k</text>
<text x="106.5" y="132.9">+3V3</text>
<text x="116.4" y="137.7" transform="rotate(-90 116.4 137.7)">10k</text>
<text x="135.7" y="134.2">+3V3</text>
<text x="78.5" y="143.1">GND</text>
<text x="100.3" y="141.8">S1</text>
<text x="108.9" y="143.1">GND</text>
<text x="130.8" y="141.8">S2</text>
<text x="145.6" y="139" transform="rotate(-90 145.6 139)">10k</text>
<text x="160" y="143.1">S3</text>
<text x="173.6" y="139" transform="rotate(-90 173.6 139)">10k</text>
<text x="188" y="143.1">S4</text>
<text x="138.2" y="144.4">GND</text>
<text x="166.1" y="144.4">GND</text>
<text x="59.3" y="151.4" transform="rotate(-90 59.3 151.4)">GND</text>
<text x="60.9" y="152">+3V3</text>
<text x="74.2" y="153.5">+5V</text>
<text x="64.4" y="161.9" transform="rotate(-90 64.4 161.9)">680</text>
<text x="77.1" y="161.9" transform="rotate(-90 77.1 161.9)">680</text>
<text x="67.3" y="172.6">LED</text>
<text x="67.3" y="170.1">3.3V_On1</text>
<text x="80" y="170.1">5V_On1</text>
<text x="80" y="172.6">LED</text>
<text x="61.5" y="179.9">GND</text>
<text x="74.2" y="179.9">GND</text>
</g>
<g font-size="1.8" fill="#a90000">
<text x="81.8" y="29">1</text>
<text x="81.8" y="31.5">2</text>
<text x="81.8" y="34">3</text>
<text x="180.1" y="31.2" transform="rotate(-90 180.1 31.2)">1</text>
<text x="81.8" y="36.6">4</text>
<text x="81.8" y="39.1">5</text>
<text x="81.8" y="41.7">6</text>
<text x="99" y="41.7">15</text>
<text x="99" y="39.1">16</text>
<text x="175.8" y="36.6">2</text>
<text x="183.4" y="36.6">3</text>
<text x="81.8" y="44.2">7</text>
<text x="81.8" y="46.7">8</text>
<text x="99" y="46.7">13</text>
<text x="99" y="44.2">14</text>
<text x="81.2" y="51.8">10</text>
<text x="81.8" y="49.3">9</text>
<text x="99" y="51.8">11</text>
<text x="99" y="49.3">12</text>
<text x="180.1" y="52.8" transform="rotate(-90 180.1 52.8)">1</text>
<text x="175.8" y="58.2">2</text>
<text x="183.4" y="58.2">3</text>
<text x="72.3" y="82.3">22</text>
<text x="72.3" y="79.8">23</text>
<text x="98.4" y="79.8">1</text>
<text x="98.4" y="82.3">2</text>
<text x="175" y="81.4" transform="rotate(-90 175 81.4)">1</text>
<text x="177.5" y="81.4" transform="rotate(-90 177.5 81.4)">2</text>
<text x="180.1" y="81.4" transform="rotate(-90 180.1 81.4)">3</text>
<text x="72.3" y="89.9">19</text>
<text x="72.3" y="87.4">20</text>
<text x="72.3" y="84.8">21</text>
<text x="98.4" y="84.8">3</text>
<text x="98.4" y="87.4">4</text>
<text x="98.4" y="89.9">5</text>
<text x="72.3" y="95">17</text>
<text x="72.3" y="92.5">18</text>
<text x="98.4" y="92.5">6</text>
<text x="98.4" y="95">7</text>
<text x="219" y="93.7">2</text>
<text x="226.6" y="93.7">3</text>
<text x="234.2" y="93.7">1</text>
<text x="254" y="93.7">10</text>
<text x="72.3" y="100.1">15</text>
<text x="72.3" y="97.5">16</text>
<text x="98.4" y="97.5">8</text>
<text x="98.4" y="100.1">9</text>
<text x="173.7" y="101.7" transform="rotate(-90 173.7 101.7)">2</text>
<text x="176.3" y="101.7" transform="rotate(-90 176.3 101.7)">1</text>
<text x="223.3" y="99.8" transform="rotate(-90 223.3 99.8)">1</text>
<text x="234.2" y="96.3">2</text>
<text x="234.2" y="98.8">3</text>
<text x="234.2" y="101.3">4</text>
<text x="254.6" y="101.3">7</text>
<text x="254.6" y="98.8">8</text>
<text x="254.6" y="96.3">9</text>
<text x="81" y="104.2" transform="rotate(-90 81 104.2)">14</text>
<text x="83.6" y="104.2" transform="rotate(-90 83.6 104.2)">13</text>
<text x="86.1" y="104.2" transform="rotate(-90 86.1 104.2)">12</text>
<text x="88.6" y="104.2" transform="rotate(-90 88.6 104.2)">11</text>
<text x="91.2" y="104.2" transform="rotate(-90 91.2 104.2)">10</text>
<text x="234.2" y="103.9">5</text>
<text x="254.6" y="103.9">6</text>
</g>
<g font-size="1.4" fill="#a90000">
<text x="55.3" y="131.8">2</text>
<text x="55.3" y="136.9">3</text>
<text x="55.3" y="139.4">4</text>
<text x="87" y="142">1</text>
<text x="87" y="139.4">4</text>
<text x="117.5" y="142">1</text>
<text x="117.5" y="139.4">4</text>
<text x="146.7" y="143.3">1</text>
<text x="146.7" y="140.7">4</text>
<text x="174.6" y="143.3">1</text>
<text x="174.6" y="140.7">4</text>
<text x="55.3" y="144.5">1</text>
</g>
<g font-size="1.4" fill="#006464">
<text x="46.8" y="132.8">VCC_IN</text>
<text x="49.3" y="137.9">SCL</text>
<text x="49.2" y="140.4">SDA</text>
<text x="89.9" y="143">COM</text>
<text x="89.9" y="140.4">NO</text>
<text x="120.4" y="143">COM</text>
<text x="120.4" y="140.4">NO</text>
<text x="149.6" y="141.7">NO</text>
<text x="177.5" y="141.7">NO</text>
<text x="49" y="145.5">GND</text>
<text x="149.6" y="144.2">COM</text>
<text x="177.5" y="144.2">COM</text>
</g>
</svg>
